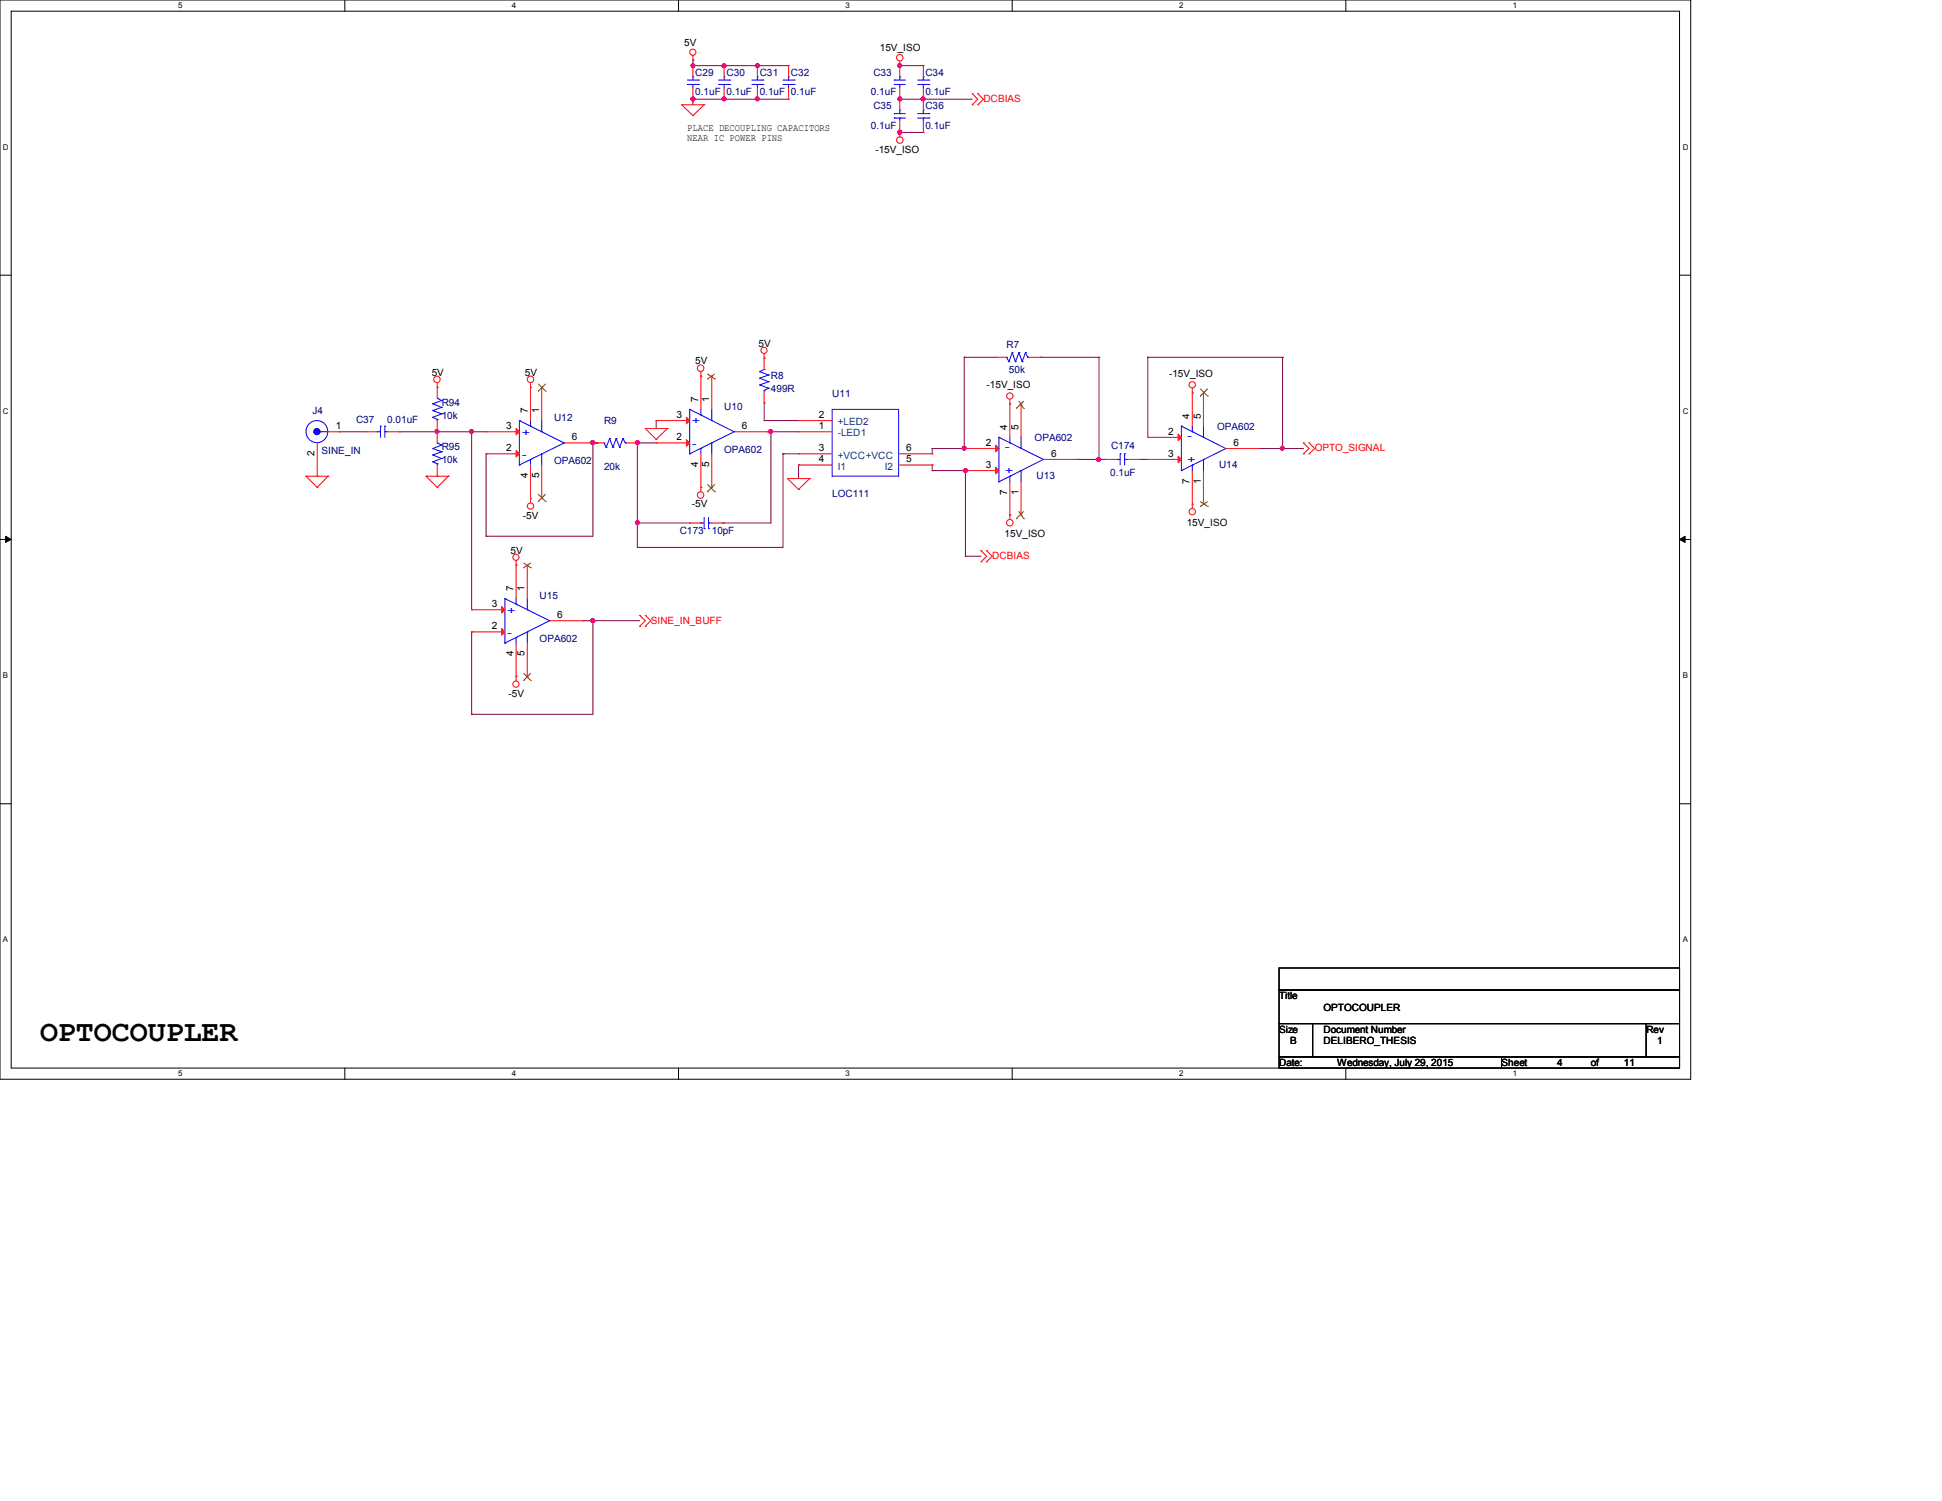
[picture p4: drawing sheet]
<svg xmlns="http://www.w3.org/2000/svg" width="279mm" height="216mm" viewBox="0 0 279 216" stroke-linecap="round" stroke-linejoin="round" font-family="sans-serif">
<path d="M0 0h243.2v155.2h-243.2zM1.6 1.6h240v152h-240z" fill="none" stroke="#000" stroke-width=".14"/>
<g fill="#fff">
<path d="M25.6 .2h.6v1.2h-.6z"/>
<path d="M25.6 153.8h.6v1.2h-.6z"/>
</g>
<path d="M49.6 0v1.6M49.6 153.6v1.6" fill="none" stroke="#000" stroke-width=".14"/>
<g fill="#fff">
<path d="M73.6 .2h.6v1.2h-.6z"/>
<path d="M73.6 153.8h.6v1.2h-.6z"/>
</g>
<path d="M97.6 0v1.6M97.6 153.6v1.6" fill="none" stroke="#000" stroke-width=".14"/>
<g fill="#fff">
<path d="M121.6 .2h.6v1.2h-.6z"/>
<path d="M121.6 153.8h.6v1.2h-.6z"/>
</g>
<path d="M145.6 0v1.6M145.6 153.6v1.6" fill="none" stroke="#000" stroke-width=".14"/>
<g fill="#fff">
<path d="M169.6 .2h.6v1.2h-.6z"/>
<path d="M169.6 153.8h.6v1.2h-.6z"/>
</g>
<path d="M193.6 0v1.6M193.6 153.6v1.6" fill="none" stroke="#000" stroke-width=".14"/>
<g fill="#fff">
<path d="M217.6 .2h.6v1.2h-.6z"/>
<path d="M217.6 153.8h.6v1.2h-.6z"/>
<path d="M.4 20.6h.8v1.2h-.8z"/>
<path d="M242.1 20.6h.7v1.2h-.7z"/>
<path d="M.4 58.5h.8v1.2h-.8z"/>
<path d="M242.1 58.5h.7v1.2h-.7z"/>
</g>
<path d="M0 39.6h1.6M241.6 39.6h1.6" fill="none" stroke="#000" stroke-width=".14"/>
<g fill="#fff">
<path d="M.4 96.6h.7v1.1h-.7z"/>
<path d="M242.1 96.6h.7v1.1h-.7z"/>
</g>
<path d="M0 77.6h1.6M241.6 77.6h1.6" fill="none" stroke="#000" stroke-width=".14"/>
<path d="M.8 77.1l.8 .5-.8 .4zM241.6 77.6l.8-.5v.9z" fill="#000" stroke="#000" stroke-width=".14"/>
<g fill="#fff">
<path d="M.4 134.6h.7v1.2h-.7z"/>
<path d="M242.1 134.6h.7v1.2h-.7z"/>
</g>
<path d="M0 115.6h1.6M241.6 115.6h1.6M184 139.2h57.6v3.2h-57.6zM184 142.4h57.6v4.8h-57.6zM184 147.2h4.8v4.8h-4.8zM184 152h32v1.6h-32zM188.8 147.2h48.1v4.8h-48.1zM216 152h25.6v1.6h-25.6zM236.9 147.2h4.7v4.8h-4.7z" fill="none" stroke="#000" stroke-width=".14"/>
<g fill="none" stroke="#800040" stroke-width=".14">
<path d="M99.7 14.3h.1M99.7 8.6h.1M99.7 9.4h.1M99.7 8.6v.8M99.7 14.3v.8M99.7 14.3h13.8M99.7 9.4h13.8M104.2 9.4h.1M104.2 14.3h.1M109 14.3h.1M109 9.4h.1M129.5 14.3h.1"/>
<path d="M129.5 9.4h.1M129.5 19h.1M129.5 14.3h10.4M129.5 9.4h3.3M129.5 19h3.3M132.8 14.3h.1M109.9 58h.1M109.9 58v2.5M138.7 51.4h.1M138.7 51.4v13.1M138.7 51.4h4.5M149.6 51.4h.1"/>
<path d="M149.6 51.4h8.5M158.1 51.4h.1M158.1 51.4v14.7M165.1 51.4h.1M165.1 51.4h19.4M165.1 51.4v11.5M184.5 51.4h.1M184.5 51.4v13.1M48.8 62.1h.1M48.8 62.1h3.9M57.4 62.1h.1M57.4 62.1h12.5"/>
<path d="M62.9 62.1h.1M67.9 62.1h.1M67.9 62.1v25.6M69.9 65.3h.1M69.9 77.1h.1M69.9 65.3v11.8M85.3 63.7h.1M85.3 63.7v13.4h-15.4M85.3 63.7h.6M85.9 63.7h.1M91.7 78.7h.1M91.7 75.2h.1"/>
<path d="M91.7 63.7h.1M91.7 63.7h2.7M91.7 63.7v15M91.7 75.2h7.5M94.4 60.5h.1M94.4 60.5v1.1M104 75.2h.1M109.9 60.5h.1M109.9 60.5h5M110.4 62.1h.1M110.4 62.1h4.5M110.9 62.1h.1"/>
<path d="M110.9 62.1v13.1h-6.9M112.6 65.3h.1M112.6 65.3v13.4h-20.9M112.6 65.3h2.3M114.9 66.9h.1M114.9 66.9v1.9M134.1 64.5h.1M134.1 66.9h.1M134.1 67.7h.1M134.1 64.5h4.8M134.1 64.5v.8M134.1 66.9v.8"/>
<path d="M134.1 67.7h4.8M138.7 64.5h.1M138.9 67.7h.1M138.9 67.7v12.3M154.9 66.1h.1M154.9 66.1h4.2M158.1 66.1h.1M163.9 66.1h.1M163.9 66.1h1.2M181.1 64.5h.1M181.1 64.5h6.4M184.5 64.5h.1"/>
<path d="M67.9 90.9h.1M67.9 90.9v11.8M83.9 89.3h.1M83.9 89.3h8.1M85.3 89.3h.1M85.3 89.3v13.4h-17.4M138.9 80h.1M138.9 80h2.2M67.9 102.7h.1"/>
</g>
<g fill="#f0f" stroke="#f0f" stroke-width=".14">
<circle cx="85.3" cy="63.7" r=".31"/>
<circle cx="138.9" cy="67.7" r=".3"/>
<circle cx="138.7" cy="64.5" r=".3"/>
<circle cx="158.1" cy="66.1" r=".3"/>
<circle cx="104.2" cy="14.2" r=".31"/>
<circle cx="99.7" cy="14.2" r=".3"/>
<circle cx="104.2" cy="9.4" r=".31"/>
<circle cx="99.7" cy="9.4" r=".3"/>
<circle cx="109" cy="14.2" r=".3"/>
<circle cx="109" cy="9.4" r=".3"/>
<circle cx="132.8" cy="14.2" r=".3"/>
<circle cx="184.5" cy="64.5" r=".3"/>
<circle cx="85.3" cy="89.3" r=".31"/>
<circle cx="129.5" cy="14.2" r=".3"/>
<circle cx="129.5" cy="9.4" r=".3"/>
<circle cx="129.4" cy="19" r=".31"/>
<circle cx="62.9" cy="62.1" r=".3"/>
<circle cx="110.9" cy="62.1" r=".3"/>
<circle cx="91.7" cy="75.2" r=".3"/>
<circle cx="91.7" cy="63.7" r=".3"/>
<circle cx="67.8" cy="62.1" r=".3"/>
</g>
<g fill="none" stroke="#f00" stroke-width=".14">
<path d="M98.1 15.1h.1M98.1 15.1h3.2M98.1 15.1l1.6 1.5M99.7 8.6h.1M99.7 16.6h.1M99.7 14.3h.1M99.7 9.4h.1M99.7 8v.6M99.7 9.4v1.6M99.7 12.7v1.6M101.3 15.1h.1M101.3 15.1l-1.6 1.5"/>
<path d="M104.2 14.3h.1M104.2 9.4h.1M104.2 9.4v1.6M104.2 12.7v1.6M109 14.3h.1M109 9.4h.1M109 9.4v1.6M109 12.7v1.6M113.5 14.3h.1M113.5 9.4h.1M113.5 9.4v1.6M113.5 12.7v1.6"/>
<path d="M129.5 9.4h.1M129.5 19h.1M129.5 14.3h.1M129.5 8.8v2.2M129.5 12.7v3.1M129.5 17.4v2.3M132.8 14.3h.1M132.8 9.4h.1M132.8 19h.1M132.8 9.4v1.6M132.8 12.7v3.1M132.8 17.4v1.6"/>
<path d="M139.9 13.5h.1M139.9 15.1h.1M139.9 13.5l.8 .8-.8 .8M140.7 13.5h.1M140.7 15.1h.1M140.7 13.5l.8 .8-.8 .8M62.9 55.7h.1M62.9 55.1v2.2M76.3 55.7h.1M76.3 55.1v5.4M77.9 55.7h.1M77.9 55.7v4.8"/>
<path d="M100.8 54.1h.1M100.8 53.5v5.4M102.4 54.1h.1M102.4 54.1v4.8M109.9 51.5h.1M109.9 58h.1M109.9 50.9v2.2M109.9 56.3v1.7M143.2 51.4h.1M143.2 51.4h1.6M145.3 58.1h.1M145.3 57.4v5.5"/>
<path d="M146.9 58.1h.1M146.9 58.1v4.8M148 51.4h1.6M149.6 51.4h.1M171.5 56.5h.1M171.5 55.8v5.5M173.1 56.5h.1M173.1 56.5v4.8M44 68.5h.1M44 68.5h3.2M44 68.5l1.6 1.6M45.6 70.1h.1"/>
<path d="M45.6 68.5h.1M45.6 63.7v4.8M47.2 68.5h.1M47.2 68.5l-1.6 1.6M47.2 62.1h1.6M48.8 62.1h.1M52.7 62.1h.1M52.7 62.1h1.6M55.8 62.1h1.6M57.4 62.1h.1M61.3 68.5h.1M61.3 68.5h3.2"/>
<path d="M61.3 68.5l1.6 1.6M62.9 70.1h.1M62.9 62.1h.1M62.9 68.5h.1M62.9 60.5v3.2M62.9 66.9v1.6M64.5 68.5h.1M64.5 68.5l-1.6 1.6M69.9 65.3h.1M69.9 62.1h.1M69.9 62.1h4.8M69.9 65.3h4.8"/>
<path d="M76.3 71.7h.1M76.3 66.9v5.4M77.9 71.7h.1M77.9 66.9v4.8M81.2 63.7h5.7M85.3 63.7h.1M85.9 63.7h.1M90.1 63.7h1.6M91.7 63.7h.1M92.8 61.6h.1M92.8 61.6h3.2M92.8 61.6l1.6 1.6"/>
<path d="M94.4 63.2h.1M94.4 63.7h.1M94.4 60.5h.1M94.4 63.7h4.8M94.4 60.5h4.8M96 61.6h.1M96 61.6l-1.6 1.6M99.2 75.2h.1M99.2 75.2h1.6M100.8 70.1h.1M100.8 65.3v5.4M102.4 70.1h.1"/>
<path d="M102.4 75.2h1.6M102.4 65.3v4.8M104 75.2h.1M105.6 62.1h4.8M110.4 62.1h.1M113.3 68.8h.1M113.3 68.8h3.2M113.3 68.8l1.6 1.6M114.9 70.4h.1M114.9 62.1h.1M114.9 60.5h.1M114.9 65.3h.1"/>
<path d="M114.9 66.9h.1M114.9 62.1h4.8M114.9 65.3h4.8M114.9 60.5h4.8M114.9 66.9h4.8M116.5 68.8h.1M116.5 68.8l-1.6 1.6M129.3 65.3h4.8M129.3 66.9h4.8M134.1 66.9h.1M134.1 65.3h.1M138.9 64.5h.1"/>
<path d="M138.9 67.7h.1M138.9 64.5h4.8M138.9 67.7h4.8M141.1 79.2h.1M141.1 79.2l.8 .8-.8 .8M141.9 79.2h.1M141.9 79.2l.8 .8-.8 .8M145.3 74.1h.1M145.3 69.3v5.4M146.9 74.1h.1M146.9 69.3v4.8M150.1 66.1h4.8"/>
<path d="M154.9 66.1h.1M159.1 66.1h.1M159.1 66.1h1.6M162.3 66.1h1.6M163.9 66.1h.1M165.1 62.9h.1M165.1 66.1h.1M165.1 66.1h4.9M165.1 62.9h4.9M171.5 72.5h.1M171.5 67.7v5.5M173.1 72.5h.1"/>
<path d="M173.1 67.7v4.8M176.4 64.5h4.7M181.1 64.5h.1M187.5 63.7h.1M187.5 65.3h.1M187.5 63.7l.8 .8-.8 .8M188.3 63.7h.1M188.3 65.3h.1M188.3 63.7l.8 .8-.8 .8M67.9 90.9h.1M67.9 87.7h.1M67.9 90.9h4.7"/>
<path d="M67.9 87.7h4.7M74.3 97.3h.1M74.3 81.3h.1M74.3 80.6v5.5M74.3 92.5v5.5M75.9 81.3h.1M75.9 97.3h.1M75.9 81.3v4.8M75.9 92.5v4.8M79.1 89.3h4.8M83.9 89.3h.1M92 88.5h.1"/>
<path d="M92 90.1h.1M92 88.5l.8 .8-.8 .8M92.8 88.5h.1M92.8 90.1h.1M92.8 88.5l.8 .8-.8 .8M141.1 80.8h.1M141.9 80.8h.1"/>
<circle cx="99.7" cy="7.5" r=".44"/>
<circle cx="129.5" cy="8.3" r=".47"/>
<circle cx="129.5" cy="20.2" r=".47"/>
<circle cx="62.9" cy="54.6" r=".47"/>
<circle cx="76.3" cy="54.6" r=".47"/>
<circle cx="100.8" cy="53" r=".47"/>
<circle cx="109.9" cy="50.4" r=".44"/>
<circle cx="145.3" cy="57" r=".46"/>
<circle cx="171.5" cy="55.4" r=".46"/>
<circle cx="76.3" cy="72.8" r=".46"/>
<circle cx="100.8" cy="71.2" r=".47"/>
<circle cx="145.3" cy="75.2" r=".47"/>
<circle cx="171.5" cy="73.6" r=".46"/>
<circle cx="74.2" cy="98.4" r=".44"/>
<circle cx="74.2" cy="80.2" r=".44"/>
</g>
<g fill="none" stroke="#00f" stroke-width=".14">
<path d="M98.9 12.1h1.6M98.9 11.5h1.6M99.7 11h.1M99.7 12.1h.1M99.7 11v.5M99.7 12.1v.6M100.5 12.1h.1M100.5 11.5h.1M103.4 12.1h1.6M103.4 11.5h1.6M104.2 11h.1M104.2 12.1h.1"/>
<path d="M104.2 11v.5M104.2 12.1v.6M105 12.1h.1M105 11.5h.1M108.2 12.1h1.6M108.2 11.5h1.6M109 11h.1M109 12.1h.1M109 11v.5M109 12.1v.6M109.8 12.1h.1M109.8 11.5h.1"/>
<path d="M112.6 12.1h1.7M112.6 11.5h1.7M113.5 11h.1M113.5 12.1h.1M113.5 11v.5M113.5 12.1v.6M114.3 12.1h.1M114.3 11.5h.1M128.7 17h.1M128.7 16.3h.1M128.7 12.1h.1M128.7 11.5h.1"/>
<path d="M128.7 12.1h1.6M128.7 11.5h1.6M128.7 17h1.6M128.7 16.3h1.6M129.5 15.8h.1M129.5 17h.1M129.5 11h.1M129.5 12.1h.1M129.5 11v.5M129.5 12.1v.6M129.5 15.8v.5M129.5 17v.4"/>
<path d="M132 12.1h1.6M132 11.5h1.6M132 17h1.6M132 16.3h1.6M132.8 11h.1M132.8 12.1h.1M132.8 15.8h.1M132.8 17h.1M132.8 11v.5M132.8 12.1v.6M132.8 15.8v.5M132.8 17v.4"/>
<path d="M133.6 12.1h.1M133.6 11.5h.1M133.6 17h.1M133.6 16.3h.1M62.3 59.1h.1M62.3 58.1h.1M62.3 59.1l1.2 .4M62.3 58.1l1.2 .5M62.9 57.3h.1M62.9 57.3l.6 .3M63.5 59.5h.1M63.5 58.6h.1"/>
<path d="M63.5 57.6h.1M63.5 59.5l-1.2 .5M63.5 58.6l-1.2 .5M63.5 57.6l-1.2 .5M99.2 58.9h.1M99.2 58.9v6.4M99.2 58.9l6.4 3.2M100.8 59.7h.1M100.8 58.9v.8M102.4 58.9v1.6M109.3 55.4h.1M109.3 54.4h.1"/>
<path d="M109.3 53.5h.1M109.3 55.4l1.3 .4M109.3 54.4l1.3 .5M109.3 53.5l1.3 .4M109.9 53.1h.1M109.9 56.2h.1M109.9 53.1l-.6 .4M109.9 56.2v.1M110.6 55.8h.1M110.6 54.9h.1M110.6 53.9h.1M110.6 55.8l-.7 .4"/>
<path d="M110.6 54.9l-1.3 .5M110.6 53.9l-1.3 .5M119.7 58.9h9.6v9.6h-9.6zM144.8 51.4h.1M144.8 51.4l.4 .6M145.2 52h.1M145.6 50.7h.1M145.6 50.7l.5 1.3M145.6 50.7l-.4 1.3M146.1 52h.1M146.6 50.7h.1M146.6 50.7l.5 1.3"/>
<path d="M146.6 50.7l-.5 1.3M147.1 52h.1M147.5 50.7h.1M147.5 50.7l.4 .7M147.5 50.7l-.4 1.3M147.9 51.4h.1M46.1 62.1h.1M46.1 62.1h1.1M54.3 62.1h.1M54.3 62.1h.4M54.7 61.3h.1M54.7 61.3v1.6"/>
<path d="M55.4 61.3h.1M55.4 62.1h.1M55.4 61.3v1.6M55.4 62.1h.4M62.3 66.4h.1M62.3 65.4h.1M62.3 64.5h.1M62.3 60h.1M62.3 66.4l.6 .3M62.3 65.4l1.2 .6M62.3 64.5l1.2 .5M62.3 60l.6 .3"/>
<path d="M62.9 63.7h.1M62.9 66.7h.1M62.9 60.3h.1M62.9 63.7l.6 .3M62.9 60.3v.2M62.9 66.7v.2M63.5 66h.1M63.5 65h.1M63.5 64h.1M63.5 66l-1.2 .4M63.5 65l-1.2 .4M63.5 64l-1.2 .5"/>
<path d="M74.7 66.9h.1M74.7 60.5h.1M74.7 60.5v6.4M74.7 60.5l6.5 3.2M76.3 66.1h.1M76.3 61.3h.1M76.3 60.5v.8M76.3 66.1v.8M77.9 65.3h.1M77.9 62.1h.1M77.9 60.5v1.6M77.9 65.3v1.6"/>
<path d="M81.2 63.7h.1M81.2 63.7l-6.5 3.2M86.9 63.7h.1M86.9 63.7l.3 .6M87.2 64.3h.1M87.7 63.1h.1M87.7 63.1l.5 1.2M87.7 63.1l-.5 1.2M88.2 64.3h.1M88.6 63.1h.1M88.6 63.1l.6 1.2M88.6 63.1l-.4 1.2"/>
<path d="M89.2 64.3h.1M89.6 63.1h.1M89.6 63.1l.4 .6M89.6 63.1l-.4 1.2M90 63.7h.1M99.2 65.3h.1M100.8 75.2h.1M100.8 64.5h.1M100.8 75.2h.5M100.8 64.5v.8M101.3 76h.1M101.3 74.4v1.6"/>
<path d="M101.9 76h.1M101.9 75.2h.1M101.9 74.4v1.6M101.9 75.2h.5M102.4 63.7h.1M102.4 60.5h.1M102.4 63.7v1.6M105.6 62.1h.1M105.6 62.1l-6.4 3.2M143.7 62.9h.1M143.7 69.3h.1M143.7 62.9v6.4"/>
<path d="M143.7 62.9l6.4 3.2M145.3 63.7h.1M145.3 68.5h.1M145.3 62.9v.8M145.3 68.5v.8M146.9 64.5h.1M146.9 67.7h.1M146.9 62.9v1.6M146.9 67.7v1.6M150.1 66.1h.1M150.1 66.1l-6.4 3.2M160.7 66.1h.1"/>
<path d="M160.7 66.1h.5M161.2 65.3h.1M161.2 65.3v1.6M161.8 65.3h.1M161.8 66.1h.1M161.8 65.3v1.6M161.8 66.1h.5M170 61.3h.1M170 67.7h.1M170 61.3v6.4M170 61.3l6.4 3.2M171.5 62.1h.1"/>
<path d="M171.5 66.9h.1M171.5 61.3v.8M171.5 66.9v.8M173.1 62.9h.1M173.1 66.1h.1M173.1 61.3v1.6M173.1 66.1v1.6M176.4 64.5h.1M176.4 64.5l-6.4 3.2M72.6 92.5h.1M72.6 86.1h.1M72.6 86.1v6.4"/>
<path d="M72.6 86.1l6.5 3.2M74.3 91.7h.1M74.3 86.9h.1M74.3 86.1v.8M74.3 91.7v.8M75.9 90.9h.1M75.9 87.7h.1M75.9 86.1v1.6M75.9 90.9v1.6M79.1 89.3h.1M79.1 89.3l-6.5 3.2"/>
<circle cx="45.6" cy="62.1" r="1.58"/>
</g>
<g fill="none" stroke="#804000" stroke-width=".14">
<path d="M77.4 56.3h.1M77.4 55.2l1.1 1.1M78.5 56.3h.1M78.5 55.2l-1.1 1.1M101.8 54.5h.1M101.8 53.8l1 .7M102.8 54.5h.1M102.8 53.8l-1 .7M146.2 58.7h.1M146.6 57.7l.7 1M147.3 58.7h.1M147.3 57.7l-1.1 1"/>
<path d="M172.7 57h.1M172.7 55.9l1 1.1M173.7 57h.1M173.7 55.9l-1 1.1M77.4 72.1h.1M77.4 71.1l1.1 1M78.5 72.1h.1M78.5 71.1l-1.1 1M101.8 70.7h.1M101.8 69.7l1 1M102.8 70.7h.1M102.8 69.7l-1 1"/>
<path d="M146.2 74.6h.1M146.6 73.6l.7 1M147.3 74.6h.1M147.3 73.6l-1.1 1M172.7 72.8h.1M172.7 72.1l1 .7M173.7 72.8h.1M173.7 72.1l-1 .7M75.3 81.7h.1M75.3 97.9h.1M75.3 81l1.1 .7M75.3 96.8l1.1 1.1"/>
<path d="M76.4 81.7h.1M76.4 97.9h.1M76.4 81l-1.1 .7M76.4 96.8l-1.1 1.1"/>
</g>
<g fill="#f00" stroke="#f00" stroke-width=".14">
<path d="M74.3 64.8l.4 .5-.4 .4z"/>
<path d="M74.3 61.6l.4 .5-.4 .5z"/>
<path d="M72.2 90.4l.4 .5-.4 .5z"/>
<path d="M72.2 87.2l.4 .5-.4 .5z"/>
<path d="M98.8 63.2l.4 .5-.4 .5z"/>
<path d="M98.8 60l.4 .5-.4 .5z"/>
<path d="M143.3 64.1l.4 .4-.4 .5z"/>
<path d="M143.3 67.2l.4 .5-.4 .5z"/>
<path d="M169.5 62.4l.5 .5-.5 .5z"/>
<path d="M169.5 65.6l.5 .5-.5 .4z"/>
</g>
<circle cx="45.6" cy="62.1" r=".46" fill="#00f" stroke="#00f" stroke-width=".14"/>
<text font-size="4.3" x="5.8" y="149.7">OPTOCOUPLER</text>
<g font-size="1.4">
<text x="98.4" y="6.6">5V</text>
<text x="126.6" y="7.3">15V_ISO</text>
<text x="98.9" y="18.8">PLACE DECOUPLING CAPACITORS</text>
<text x="98.9" y="20.2">NEAR IC POWER PINS</text>
<text x="125.9" y="22">-15V_ISO</text>
<text x="100" y="52.4">5V</text>
<text x="109.1" y="49.9">5V</text>
<text x="62.1" y="54">5V</text>
<text x="75.5" y="54">5V</text>
<text x="75.9" y="59.4" transform="rotate(-90 75.9 59.4)">7</text>
<text x="77.6" y="59.4" transform="rotate(-90 77.6 59.4)">1</text>
<text x="100.5" y="57.8" transform="rotate(-90 100.5 57.8)">7</text>
<text x="102" y="57.8" transform="rotate(-90 102 57.8)">1</text>
<text x="141.9" y="55.8">-15V_ISO</text>
<text x="168.2" y="54.2">-15V_ISO</text>
<text x="45.3" y="65.6" transform="rotate(-90 45.3 65.6)">2</text>
<text x="48.3" y="61.7">1</text>
<text x="72.8" y="64.9">2</text>
<text x="72.8" y="61.7">3</text>
<text x="82.3" y="63.3">6</text>
<text x="97.3" y="63.3">2</text>
<text x="97.3" y="60.1">3</text>
<text x="106.7" y="61.7">6</text>
<text x="117.8" y="61.7">1</text>
<text x="117.8" y="60.1">2</text>
<text x="117.8" y="64.9">3</text>
<text x="130.4" y="64.9">6</text>
<text x="141.8" y="64.1">2</text>
<text x="144.9" y="61.8" transform="rotate(-90 144.9 61.8)">4</text>
<text x="146.5" y="61.8" transform="rotate(-90 146.5 61.8)">5</text>
<text x="151.2" y="65.7">6</text>
<text x="168.1" y="62.5">2</text>
<text x="168.1" y="65.7">3</text>
<text x="171.2" y="60.2" transform="rotate(-90 171.2 60.2)">4</text>
<text x="172.8" y="60.2" transform="rotate(-90 172.8 60.2)">5</text>
<text x="177.5" y="64.1">6</text>
<text x="75.9" y="68.8" transform="rotate(-90 75.9 68.8)">4</text>
<text x="77.6" y="68.8" transform="rotate(-90 77.6 68.8)">5</text>
<text x="100.5" y="67.2" transform="rotate(-90 100.5 67.2)">4</text>
<text x="102" y="67.2" transform="rotate(-90 102 67.2)">5</text>
<text x="117.8" y="66.5">4</text>
<text x="130.4" y="66.5">5</text>
<text x="141.8" y="67.3">3</text>
<text x="144.9" y="71.2" transform="rotate(-90 144.9 71.2)">7</text>
<text x="146.5" y="71.2" transform="rotate(-90 146.5 71.2)">1</text>
<text x="171.2" y="69.6" transform="rotate(-90 171.2 69.6)">7</text>
<text x="172.8" y="69.6" transform="rotate(-90 172.8 69.6)">1</text>
<text x="75.2" y="74.6">-5V</text>
<text x="99.5" y="72.9">-5V</text>
<text x="144.5" y="77.2">15V_ISO</text>
<text x="170.7" y="75.6">15V_ISO</text>
<text x="73.5" y="79.6">5V</text>
<text x="70.7" y="87.3">3</text>
<text x="73.9" y="85" transform="rotate(-90 73.9 85)">7</text>
<text x="75.5" y="85" transform="rotate(-90 75.5 85)">1</text>
<text x="80.2" y="88.9">6</text>
<text x="70.7" y="90.5">2</text>
<text x="73.9" y="94.4" transform="rotate(-90 73.9 94.4)">4</text>
<text x="75.5" y="94.4" transform="rotate(-90 75.5 94.4)">5</text>
<text x="73.2" y="100.2">-5V</text>
<text x="184" y="143.8">Title</text>
<text x="184" y="148.6">Size</text>
<text x="190.4" y="148.6">Document Number</text>
<text x="190.4" y="145.4">OPTOCOUPLER</text>
<text x="236.9" y="148.6">Rev</text>
<text x="184" y="153.4">Date:</text>
<text x="185.6" y="150.2">B</text>
<text x="190.4" y="150.2">DELIBERO_THESIS</text>
<text x="192.4" y="153.4">Wednesday, July 29, 2015</text>
<text x="216" y="153.4">Sheet</text>
<text x="224" y="153.4">4</text>
<text x="228.9" y="153.4">of</text>
<text x="233.6" y="153.4">11</text>
<text x="238.4" y="150.2">1</text>
</g>
<g font-size="1.4" fill="#000080">
<text x="100" y="11">C29</text>
<text x="104.5" y="11">C30</text>
<text x="109.3" y="11">C31</text>
<text x="113.8" y="11">C32</text>
<text x="125.6" y="11">C33</text>
<text x="133.1" y="11">C34</text>
<text x="100" y="13.7">0.1uF 0.1uF</text>
<text x="109.3" y="13.7">0.1uF 0.1uF</text>
<text x="125.3" y="13.7">0.1uF</text>
<text x="125.6" y="15.7">C35</text>
<text x="133.1" y="13.7">0.1uF</text>
<text x="133.1" y="15.7">C36</text>
<text x="125.3" y="18.5">0.1uF</text>
<text x="133.1" y="18.5">0.1uF</text>
<text x="144.8" y="50">R7</text>
<text x="145.2" y="53.7">50k</text>
<text x="45" y="59.6">J4</text>
<text x="63.5" y="58.3">R94</text>
<text x="104.2" y="59">U10</text>
<text x="110.9" y="54.5">R8</text>
<text x="110.9" y="56.4">499R</text>
<text x="119.7" y="57.1">U11</text>
<text x="46.3" y="65.4">SINE_IN</text>
<text x="51.2" y="60.9">C37</text>
<text x="55.7" y="60.9">0.01uF</text>
<text x="63.5" y="64.7">R95</text>
<text x="63.5" y="60.2">10k</text>
<text x="79.7" y="60.6">U12</text>
<text x="86.9" y="61">R9</text>
<text x="104.2" y="65.2">OPA602</text>
<text x="148.8" y="63.5">OPA602</text>
<text x="159.9" y="64.6">C174</text>
<text x="175.1" y="61.8">OPA602</text>
<text x="63.5" y="66.6">10k</text>
<text x="79.7" y="66.8">OPA602</text>
<text x="86.9" y="67.6">20k</text>
<text x="119.7" y="71.5">LOC111</text>
<text x="149.1" y="68.9">U13</text>
<text x="159.7" y="68.4">0.1uF</text>
<text x="175.4" y="67.3">U14</text>
<text x="97.8" y="76.8">C173</text>
<text x="102.4" y="76.8">10pF</text>
<text x="77.6" y="86.2">U15</text>
<text x="77.6" y="92.4">OPA602</text>
</g>
<g font-size="1.4" fill="#f00">
<text x="141.5" y="14.6">DCBIAS</text>
<text x="189.2" y="64.9">OPTO_SIGNAL</text>
<text x="142.8" y="80.4">DCBIAS</text>
<text x="93.6" y="89.7">SINE_IN_BUFF</text>
</g>
<g font-size="1.4" fill="#00f">
<text x="75.1" y="65.9">-</text>
<text x="75.1" y="62.7">+</text>
<text x="99.5" y="64.3">-</text>
<text x="99.5" y="61">+</text>
<text x="145.3" y="64" transform="rotate(-180 145.3 64)">-</text>
<text x="171.5" y="62.4" transform="rotate(-180 171.5 62.4)">-</text>
<text x="172" y="65.6" transform="rotate(-180 172 65.6)">+</text>
<text x="145.8" y="67.2" transform="rotate(-180 145.8 67.2)">+</text>
<text x="73" y="88.3">+</text>
<text x="73" y="91.4">-</text>
</g>
<g font-size="1.4" fill="#004080">
<text x="120.5" y="62.8">-LED1</text>
<text x="120.5" y="61.2">+LED2</text>
<text x="120.5" y="66">+VCC+VCC</text>
<text x="120.5" y="67.6">I1</text>
<text x="127.3" y="67.6">I2</text>
</g>
<g font-size="1.1">
<text x="25.6" y="1.2">5</text>
<text x="73.6" y="1.2">4</text>
<text x="121.6" y="1.2">3</text>
<text x="169.7" y="1.2">2</text>
<text x="217.7" y="1.2">1</text>
<text x=".4" y="21.6">D</text>
<text x="242.1" y="21.6">D</text>
<text x=".4" y="59.5">C</text>
<text x="242.1" y="59.5">C</text>
<text x=".4" y="97.5">B</text>
<text x="242.1" y="97.5">B</text>
<text x=".4" y="135.6">A</text>
<text x="242.1" y="135.6">A</text>
<text x="25.6" y="154.8">5</text>
<text x="73.6" y="154.8">4</text>
<text x="121.6" y="154.8">3</text>
<text x="169.7" y="154.8">2</text>
<text x="217.7" y="154.8">1</text>
</g>
</svg>
